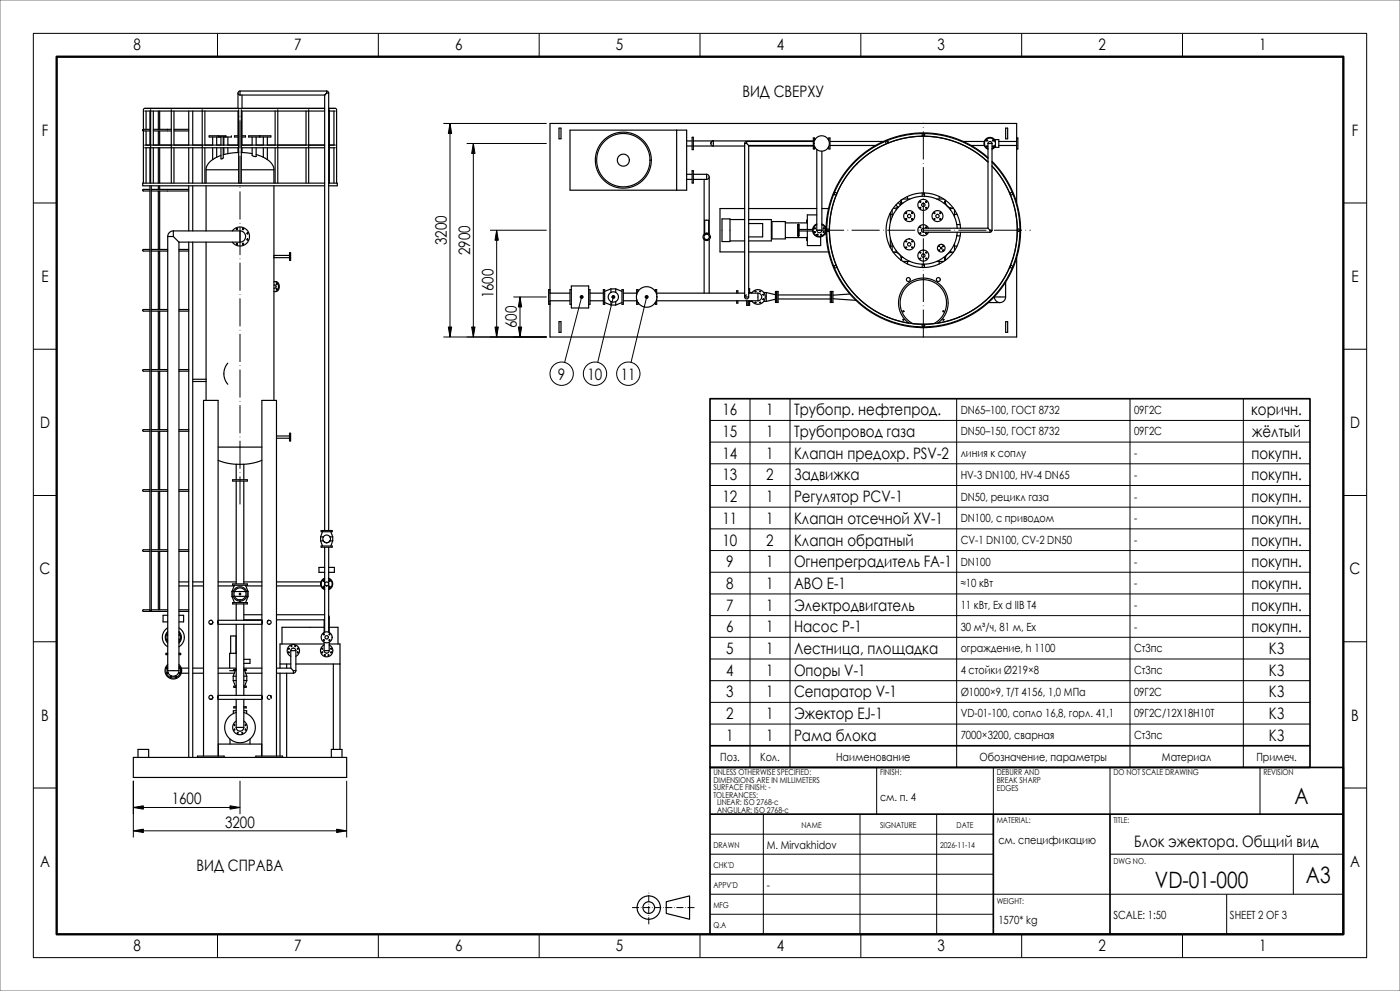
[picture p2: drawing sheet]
<svg xmlns="http://www.w3.org/2000/svg" width="420mm" height="297mm" viewBox="0 0 420 297" stroke-linecap="round" stroke-linejoin="round" font-family="sans-serif">
<path d="M0 0h420v297h-420z" fill="none" stroke="#737373" stroke-width=".3"/>
<g fill="none" stroke="#000" stroke-width=".3">
<path d="M10 10h400v277h-400zM65.2 10v7M113.5 10v7M161.7 10v7M210 10v7M258.2 10v7M306.5 10v7M354.8 10v7M133 37h31M135 37v64M140 43h24M142 43v58"/>
<path d="M10 60.8h7M147 69h17M149 69v32M403 60.8h7M154 89h10M156 89v12M174.5 89l-5.1 19.6M184 89l-4.7 19.6M194 89l-4.7 19.6M10 104.7h7M133 101h31M225 119.5v110.5"/>
<path d="M237 119.5v110.5M287 119.5v110.5M339 119.5v110.5M373 119.5v110.5M403 104.7h7M213 139h180M213 132.5h180M213 126h180M10 148.5h7M213 158.5h180M213 152h180M213 145.5h180"/>
<path d="M403 148.5h7M213 178h180M213 171.5h180M213 165h180M10 192.3h7M213 197.5h180M213 191h180M213 184.5h180M403 192.3h7M213 217h180M213 210.5h180M213 204h180"/>
<path d="M10 236.2h7M40 234v17M72 234v10M104 234v17M263 230v14M298 230v14M333 230v14M378 230v14M403 236.2h7M40 242h32M40 249h64M213 256h85"/>
<path d="M213 250h85M229 244v36M258 244v36M281 244v36M333 256h70M388 256v12M213 274h85M213 268h190M213 262h85M368 268v12M65.2 280v7M113.5 280v7"/>
<path d="M161.7 280v7M210 280v7M258.2 280v7M306.5 280v7M354.8 280v7"/>
<circle cx="168.5" cy="112" r="3.5"/>
<circle cx="178.5" cy="112" r="3.5"/>
<circle cx="188.5" cy="112" r="3.5"/>
</g>
<path d="M17 17h386v263h-386z" fill="none" stroke="#000" stroke-width=".7" stroke-linecap="butt"/>
<path d="M213 119.5h180v110.5h-180zM213 230h190v50h-190zM213 223.5h180M213 244h190M298 244v36M333 244v36" fill="none" stroke="#000" stroke-width=".5"/>
<g fill="none" stroke="#000" stroke-width=".35">
<path d="M43.4 33.3h28.2M43.4 32.5l-.4 .4v22M43.8 33.3v5.5M45 38.8h-2a.24 .24 0 0 0-.2 .2 .24 .24 0 0 0 .2 .2h2M45 33.3v10.2h-1.2v-4.3M45.2 32.9v22M46 38.8h5.4M46 39.2h5.4M46 33.3v10.2h1.5v-4.3M47.5 33.3v5.5M47.9 39.2v4.3h3.5M47.9 33.3v5.5"/>
<path d="M51.4 32.9v22M52.2 38.8h4.4M52.2 39.2h4.4M52.2 33.3v10.2h4.4v-10.2M57.8 33.3v10.2h2.9M60.7 32.9v22M61.5 33.3v10.2h2.3v-2.4M71.4 27.9v4.6h-28M71.4 33.3v7.4M71.6 32.9v22M72 27.3a.6 .6 0 0 0-.6 .6 .6 .6 0 0 0 .6 .6M72 27.3v1.2"/>
<path d="M72 27.3h26M72 28.5h25.4M72.4 33.3h25M72.4 32.9v22M72.6 28.5v4h24.8h-54M72.6 33.3v7.4M82.5 33.3v10.2h-2.3v-2.4M83.3 32.9v22M91.8 33.3v10.2h-8.5M92.6 32.9v22M97.4 28.5v130.5M98 27.3v.6"/>
<path d="M98 27.9l-.6 .6M98 27.9h.6M98 27.3l.4 .2 .2 .4M98.6 32.5h2l.4 .4v22M98.6 33.3h2M98.6 27.9v131.1M98.8 32.9v22M100.2 33.3v10.2h-1.4M167.7 38.4h.6v3.2h-.6zM171 39h35v18h-35zM203 39v18M301.7 38.4h.6v3.2h-.6z"/>
<path d="M43.4 43.5h28.2M43.4 44.3h28.2M43.8 44.3v10.6M45 55.7v127.3h.4v-127.3M45 56.8h-2a.24 .24 0 0 0-.2 .2 .24 .24 0 0 0 .2 .2h2M45 44.3v10.6M45.4 56.8h11.2M45.4 57.2h11.2M46 44.3v10.6M47.5 44.3v10.6M47.5 55.7v1.1M47.5 57.2v17.6"/>
<path d="M47.9 44.3v10.6M47.9 55.7v1.1M47.9 57.2v17.6M52.2 44.3v10.6M56.6 44.3v10.6M56.6 55.7v13.5M57.8 44.3v10.6M57.8 55.7v13.5M61.5 44.3v10.6M61.8 50.9h9.8M61.8 50.9v4M61.8 55.7v13.5"/>
<path d="M63.8 47.8l-1 .8a3.3 3.3 0 0 0-1 2.3M63.8 44.3v3.5M63.9 47.8h-.1M65 47.1l-1.2 .7M65 44.3v2.8M65.5 40.7h2.3v.3h-2.3zM65.5 40.7h-2.8v.4h3.3M66 41v.1M66.1 41.1h.2M66.3 44.3l.1 3.3 .6-.3v-3M66.3 46.6l-1.3 .5M66.3 41v2.5h-1.3v-2.4"/>
<path d="M67 41v2.5h.2v-2.4M67.2 44.3v2M68.4 41.1v2.4h3v-2.4M68.4 44.3v1.7M69.4 40.7v.4h-2.4M71.4 45.7h.2M71.4 45.7l-4.4 .7M71.4 44.3v1.4M71.6 40.7h-1.3v.4h1.3M72.4 45.7h.2M72.4 40.7h1.3v.4h-1.3M72.4 50.9h9.8"/>
<path d="M72.4 43.5h25h-4.8M72.4 44.3h25M72.6 45.7l3 .3M72.6 41.1v2.4h3v-2.4M72.6 44.3v1.4M75.6 44.3v2.3l1.1 .3 .1-2.6M76.8 46.3l2.2 .8M76.8 41.1v2.4h2.2v-2.4M77.9 40.7h-3.3v.4h3.3M77.9 40.7v.4M77.9 40.7h3.4v.4h-3.4M79 47.1l1.2 .7"/>
<path d="M79 47.1l.1 .1M79 44.3v2.8M80.1 47.8h.1M80.2 47.8l1 .8a3.3 3.3 0 0 1 1 2.3M80.2 44.3v3.5M82.2 50.9v4M82.2 55.7v20.8M82.5 44.3v10.6M91.8 44.3v10.6M97.4 54.9h-54.6v.8h54.6M98.6 54.9h2.6v.8h-2.6M98.6 43.5h2"/>
<path d="M98.6 44.3h2M100.2 44.3v10.6M206 43.8h1.6M206 42.2h1.6M206 53.8h1.6M206 52.2h1.6M207.6 41.2h.4v3.6h-.4zM207.6 51.2h.4v3.7h-.4zM208 43.8h15.4M208 42.2h36M208 53.8h4M208 52.2h4"/>
<path d="M211.2 53.8v16.4M212 52.2v1.6M212 52.2a.76 .76 0 0 1 .8 .8 .76 .76 0 0 1-.8 .8M212.8 53v17.2M213.5 42.5l.5-.3v1.6l-.7-.5zM223.4 43h.6M223.4 43v46M224 43l.6 .6M224 42.4v.6M224 42.4l-.4 .2-.2 .4M224 42.4h20M224.6 43.8h19.4"/>
<path d="M224.6 43.6h19.4M224.6 43.6v45.4M244.4 42.1v-.8h-.4v3.4h.4v-.8M244.4 44.3l.2 .1M244.6 41.6l-.2 .1M245 44.8v24.2M246.6 45.3v23.7M248.4 41.6l.2 .1M248.6 42.1v-.8h.4v3.4h-.4v-.8M248.6 44.3l-.2 .1M249 43.6h13.6M249 42.4h16"/>
<path d="M270.4 60h.1M270.4 60v.2M270.9 59.6h2.1M272.2 58.9v.7M276.7 57.8v1M277.3 57.8v1M281 59.6h2.1M281.8 58.9v.7M283.6 60a2.19 2.19 0 0 0 2.4 2.4h-.8v.5M287.8 43a28.2 28.2 0 0 0-37.9 18.4 28.2 28.2 0 0 0 22.8 35.4 7.4 7.4 0 0 1-1.2-11 7.4 7.4 0 0 1 11 0 7.4 7.4 0 0 1-1.2 11l3.3-.7 3.2-1.1M287.8 43h.1M287.8 43l4.6 2.4 4 3.2a28.2 28.2 0 0 0-44 6.7 28.2 28.2 0 0 0 17.5 41 28.2 28.2 0 0 0 35.3-27.3"/>
<path d="M289 42.4h6.3M291.4 43.6h3.9M295.9 42.1l.2-.2 .2 .2-.2 .2zM296 43.8l.2 .2M296.1 43.7l.2 .2-.2 .2-.2-.2zM296.2 42l-.2 .2M296.4 47.2a29.2 29.2 0 0 0-46.5 11 29.2 29.2 0 0 0 26.2 40M296.4 47.5a29 29 0 0 0-45 7.9 29 29 0 0 0 18.6 41.7 29 29 0 0 0 36-28.1M296.4 43h1.2M296.4 43a.6 .6 0 0 1 .6-.6 .6 .6 0 0 1 .6 .6M296.4 44.5a1.65 1.65 0 0 1-.7-2.5 1.65 1.65 0 0 1 2.6 0 1.65 1.65 0 0 1-.7 2.5M296.4 43v25.4"/>
<path d="M297.6 48.3l3.3 3.9 2.5 4.4 1.8 4.8 .9 5.1a29.2 29.2 0 0 1-28.2 31.7M297.6 48.6l3.6 4.4 2.6 5 1.6 5.4 .6 5.6M297.6 49.8l3.1 4 2.5 4.9 1.5 5.2 .5 5.1M297.6 43v26M297.7 42.1l.2-.2 .2 .2-.2 .2zM297.8 42l.2 .2M297.9 43.7l.2 .2-.2 .2-.2-.2zM298 43.8l-.2 .2M298.5 44l-.9 .7M298.5 42a1.82 1.82 0 0 0-2.9-.1 1.82 1.82 0 0 0 .8 2.8M298.5 42l.1 .5M298.5 42v-.2h1.1v2.4h-1.1v-.2"/>
<path d="M298.5 43.8h.1M298.5 42.3l.1 .2M298.6 43.6h.1M298.6 42.5h.1M298.6 43.5l-.1 .5M299.6 43.6l5.4 .1M305 41.3h.4v3.4h-.4zM305 41.9v-4.9h-140v50.2M305 42.3l-5.4 .1M305 44.1v16.7M45 74.8h-2a.24 .24 0 0 0-.2 .2 .24 .24 0 0 0 .2 .2h2M45.4 74.8h4.9"/>
<path d="M45.4 75.2h4.9M47.5 75.2v17.6M47.9 75.2v17.6M50.3 70.9h1.7M50.3 70.9v130.1M52 70.9l1.7 1.7M52 69.2v1.7M52 69.2a1.68 1.68 0 0 0-1.7 1.7M52 69.2h20M53.7 74.8h2.9M53.7 75.2h2.9M53.7 72.6v128.4"/>
<path d="M53.7 72.6h18.3M56.6 72.6v154.4M57.8 72.6v154.4M61.8 72.6v41.1M69.7 69.2a2.85 2.85 0 0 1 4.2-.4 2.85 2.85 0 0 1 0 4.2 2.85 2.85 0 0 1-4.2-.4M70.9 73.1l.2-.2 .2 .2-.2 .2zM70.9 68.7l.2-.3 .2 .3-.2 .2zM72 69.2v3.4M72 69.2a1.68 1.68 0 0 1 1.7 1.7 1.68 1.68 0 0 1-1.7 1.7M72.7 73.1l.2-.2 .2 .2-.2 .2zM72.7 68.7l.2-.3 .2 .3-.2 .2zM74 71.8l.2-.2 .2 .2-.2 .2z"/>
<path d="M74.2 69.7l.2 .3-.2 .2-.2-.2zM82.2 77.2h.1M82.2 76.5v.7M82.2 77.2h4.7M82.2 76.5h4.7M82.2 77.2v42.8M86.9 75.7h.3v2.3h-.3zM211.2 71.8v16.1M211.4 66h1.2v4.1l-.6-.2-.6 .2zM212.8 71.8v16.1M216.6 65.6h2.4v6.8h-2.4zM219 72.2h4.4"/>
<path d="M219 65.8h4.4M223.4 62.5h-7.4v13h7.4M224.6 65.8h6.8v6.4h-6.8M224.6 75.5h24M224.6 62.5h20.4M224.6 67h4.2v4h-4.2M231.6 66.4h4v5.2h-4zM235.6 71.2h6.6M235.6 66.8h6.6M239.4 67.3h.3M239.4 70.7h.3M239.4 67.3v3.4"/>
<path d="M239.7 67.3v1.5h4.1v.2M239.7 67.3v3.4M242 71.2v.8h.2M242.2 69.2v4.4h4v-2.6M242.2 66h-.2v.8M243.8 69.2h-4.1v1.5M244.4 69.4l.2 .3M244.5 68.3l.1 .1-.1 .2-.2-.2zM244.5 69.4l.1 .2-.1 .1-.2-.1zM244.6 68.3l-.2 .3M245 64.4h-2.8v4.4M245 69a.76 .76 0 0 0 .8 .8 .76 .76 0 0 0 .8-.8"/>
<path d="M245 69h1.6M245 67.1a2.04 2.04 0 0 0-.4 3.5 2.04 2.04 0 0 0 3.2-1.4M245 67.3a1.85 1.85 0 0 0-.7 2.8 1.85 1.85 0 0 0 3 0 1.85 1.85 0 0 0-.7-2.8M245.1 70.2l.3 .2M245.2 70.2l.2 .1-.2 .2-.1-.2zM246.4 70.2l.1 .1-.1 .2-.2-.2zM246.5 70.2l-.3 .2M246.6 67.1l.9 .8 .3 .9M246.6 62.5h2M247 68.3l.2 .3M247.1 69.4l.2 .2-.2 .1-.1-.1zM247.1 68.3l.2 .1-.2 .2-.1-.2z"/>
<path d="M247.2 69.4l-.2 .3M247.5 70.1h.3M247.5 67.9h.3M267 74.1h.1M267 63.9h.1M267.1 63.9v2.7M267.1 71.4v2.7M267.1 64.2h.5M267.1 73.8h.5M267.6 62.9v2.1M267.6 73v2.1M268.8 61.4l.7 .8"/>
<path d="M268.8 75.1v.5h-.8a2.19 2.19 0 0 1 2.4 2.2M268.8 62.4v.5M269.4 62.1l-1.4 .3M269.4 60.8l.8 .7M270.4 60.8h.5M270.4 60.8h.1M270.4 60.7v.1M270.4 60.7h.1M270.4 78h.1M270.4 60.4v.3M270.4 60.1h.1M270.4 77.9h.1"/>
<path d="M270.4 60.4v.4M270.4 60.4h.1M270.4 60.2h.1M270.4 77.8h.1M270.4 60.2l-.3 1.2M270.4 60.3h.1M270.4 60.2v.6M270.4 60.2v.2M270.4 77.8v.2M270.9 78.4h2.1M270.9 77.2h-.5v.6M271.7 72.4l.2-.2 .2 .2-.2 .1z"/>
<path d="M271.7 63.9l.2-.2 .2 .2-.2 .2zM271.9 73.9l.2 .2-.2 .2-.2-.2zM271.9 65.5l.2 .1-.2 .2-.2-.2zM272.2 78.4v.7M273.6 72.2l.2 .2-.2 .1-.1-.1zM273.6 73.9l.2 .2-.2 .2-.1-.2zM273.6 63.7l.2 .2-.2 .2-.1-.2zM273.6 65.5l.2 .1-.2 .2-.1-.2zM275.9 75.7l.2-.2 .2 .2-.2 .2zM275.9 62.3l.2-.2 .2 .2-.2 .2zM275.9 68.1l.2-.2 .2 .2-.2 .2zM276.1 77.3l.2 .2-.2 .2-.2-.2z"/>
<path d="M276.1 60.3l.2 .2-.2 .2-.2-.2zM276.1 69.7l.2 .2-.2 .2-.2-.2zM276.7 79.2v1M277 68.4a.6 .6 0 0 0-.6 .6 .6 .6 0 0 0 .6 .6M277 68.4v1.2M277 69.6h20M277 68.4h19.4M277.3 79.2v1M277.7 69.9l.2-.2 .2 .2-.2 .2zM277.9 75.5l.2 .2-.2 .2-.2-.2zM277.9 77.3l.2 .2-.2 .2-.2-.2zM277.9 60.3l.2 .2-.2 .2-.2-.2z"/>
<path d="M277.9 62.1l.2 .2-.2 .2-.2-.2zM277.9 67.9l.2 .2-.2 .2-.2-.2zM278.5 68.4a1.65 1.65 0 0 0-2.5-.7 1.65 1.65 0 0 0 0 2.6 1.65 1.65 0 0 0 2.5-.7M280.2 63.9l.2-.2 .1 .2-.1 .2zM280.4 65.5l.1 .1-.1 .2-.2-.2zM281 78.4h2.1M281.8 78.4v.7M281.8 73.6v.3zM281.8 74.8v.3zM282.1 74.3l.3-.2 .2 .2-.1 .3h-.3zM282.1 63.7l.2 .2-.2 .2-.2-.2zM282.1 65.5l.2 .1-.2 .2-.2-.2z"/>
<path d="M282.8 75h.3zM283 73.6v.3zM283.1 77.2h.5M283.6 60.2v.2M283.6 77.8h.1M283.6 60.3h.1M283.6 77.8v.1M283.6 77.8v.2M283.6 77.7h.1M283.6 77.6v.1M283.6 77.6h.1M283.6 60.4h.1"/>
<path d="M283.6 77.9h.1M283.6 78h.1M283.6 60.5v.1M283.6 60.5h.1M283.6 77.5h.1M283.6 77.4v.4M283.6 60.6h.1M283.6 60.7h.1M283.6 60.7l-.5 .1M283.6 77.2v.4M283.6 77.2v.8M285.2 75.1v.5h.3"/>
<path d="M286 75.6a2.19 2.19 0 0 0-2.4 2.4M286.4 64.2h.7M286.4 62.9v2.1M286.4 73v2.1M286.4 73.8h.7M287 70.7h1.1M287 67.3h1.1M287 70.7h.1M287.1 70.6h.1M287.2 68.4a10.2 10.2 0 0 0-15.5-8.1 10.2 10.2 0 0 0 0 17.4 10.2 10.2 0 0 0 15.5-8.1M288.2 68.4a11.2 11.2 0 0 0-17-9 11.2 11.2 0 0 0 0 19.2 11.2 11.2 0 0 0 17-9M296.4 68.4l.6 .6"/>
<path d="M297 69v.6M297 69h.6M297.6 69l-.2 .4-.4 .2M305 77.2v23.8h-140v-10.2M305.2 69l-.3 4.3-.9 3.9-1.5 3.7-2.1 3.7-2.6 3.4-2.9 2.8-3.5 2.5-3.6 1.7M45 92.8h-2a.24 .24 0 0 0-.2 .2 .24 .24 0 0 0 .2 .2h2M45.4 92.8h4.9M45.4 93.2h4.9M47.5 93.2v17.6M47.9 93.2v17.6M53.7 92.8h2.9M53.7 93.2h2.9"/>
<path d="M82.2 87.3l.3 .1M82.2 85.4a.51 .51 0 0 1 .6 .3 .51 .51 0 0 1-.3 .7h-.3M82.5 84.4a1.51 1.51 0 0 1 1.3 1.5 1.51 1.51 0 0 1-1.3 1.5M82.5 84.4h-.3M82.5 84.4a1.59 1.59 0 0 1 1 1.5 1.59 1.59 0 0 1-1 1.5M164.6 86.8h.4v4.4h-.4zM165 87.5v.4h6M167.7 96.4h.6v3.2h-.6zM171 90.1h-6v.4M171.4 86.8h-.4v4.4h.4M171.4 85.7h5.2v6.6h-5.2zM176.6 86.8h.4v4.4h-.4"/>
<path d="M177 90.1h4M177 87.9h4M181 86.8h.4v4.4h-.4zM181.4 90.7l1.9 .7M183.3 86.6v1M183.3 86.6l-1.9 .7M183.3 86.6h1.4M183.3 91.4h1.4M183.3 90.4v1M184.7 90.4v1M184.7 86.6v1M184.7 86.6l1.9 .7"/>
<path d="M186.6 86.8h.4v4.4h-.4zM186.6 90.7l-1.9 .7M187 90.1h4M187 87.9h4M191 89.7v1.5h.4v-.5M191.4 87.3v-.5h-.4v1.5M191.4 90.7h.1M191.4 87.3h.1M196.6 87.3h.1M196.6 87.3v-.5h.4v1.5M196.6 90.7h.1M197 89.7v1.5h-.4v-.5"/>
<path d="M197 90.1h30.4M197 87.9h26.4M221 87.9v-.8h.4v.8M221 90.1v.8h.4v-.8M223.4 89h1.2M223.4 89a.6 .6 0 0 0 .6 .6 .6 .6 0 0 0 .6-.6M224 90.1v1.4h.9v-1.4M224 88.4l-.4 .2-.2 .4M224.4 90.1v1.4M224.6 86.5h.3v1.4M224.6 87.9h2.8M224.9 87.7h.7"/>
<path d="M224.9 90.3h.7M225.5 87.9a2.2 2.2 0 0 1 3.3-.6 2.2 2.2 0 0 1 0 3.4 2.2 2.2 0 0 1-3.3-.6M226.7 87.2l.2 .1-.2 .2-.2-.2zM226.7 90.5l.2 .2-.2 .1-.2-.1zM227.4 87.9v2.2M227.4 87.9a1.14 1.14 0 0 1 1.1 1.1 1.14 1.14 0 0 1-1.1 1.1M228.1 87.2l.1 .1-.1 .2-.2-.2zM228.1 90.5l.1 .2-.1 .1-.2-.1zM228.9 88.3l.1-.2 .2 .2-.2 .2zM228.9 89.7l.1-.2 .2 .2-.2 .2zM229.1 87.7h.8M229.1 90.3h.8"/>
<path d="M229.9 87.7v2.6M229.9 87.7l2.7 .6M232.6 87.3h.8v3.4h-.8zM232.6 89.7l-2.7 .6M233 87.3v3.4M233.4 88.4h15.7M233.4 89.6h15.7M249.1 87.3h.8v3.4h-.8zM249.5 87.3v3.4M249.9 89.5l6.9 .5M255 88.1l-5.1 .4M270.8 93.3l.2-.2 .2 .2-.2 .2z"/>
<path d="M270.8 95.8l.2-.2 .2 .2-.2 .2zM272.1 85.9a6.9 6.9 0 0 1 10.6 .9 6.9 6.9 0 0 1-2.9 10.2l-2.8 .2a6 6 0 0 1-7-6.5l.7-2.8zM274.8 97.9l2.2 .3 2.2-.3M282.8 95.8l.2-.2 .2 .2-.2 .2zM283 93.1l.2 .2-.2 .2-.2-.2zM287.8 95h.1M296.5 90.7h3.5M298.3 89a1.68 1.68 0 0 0 1.7 1.7 1.68 1.68 0 0 0 1.7-1.7M298.3 89h3.4M298.3 88.9v.1M301.7 84.6v4.4M301.7 96.4h.6v3.2h-.6z"/>
<path d="M45 110.8h-2a.24 .24 0 0 0-.2 .2 .24 .24 0 0 0 .2 .2h2M45.4 110.8h4.9M45.4 111.2h4.9M47.5 111.2v17.6M47.9 111.2v17.6M53.7 110.8h2.9M53.7 111.2h2.9M57.8 113.7h4M57.8 114.3h4M61.8 113.7v.6M61.8 114.3v5.7M68.3 108.8a4.8 4.8 0 0 0 0 6.4"/>
<path d="M45 128.8h-2a.24 .24 0 0 0-.2 .2 .24 .24 0 0 0 .2 .2h2M45.4 128.8h4.9M45.4 129.2h4.9M47.5 129.2v17.6M47.9 129.2v17.6M53.7 128.8h2.9M53.7 129.2h2.9M65.4 134h13.2M65.4 138l2.7 .8 2.8 .3M70.9 139.1h2.2M70.9 139.1v4.7M73.1 139.1v4.7"/>
<path d="M78.6 138l-2.7 .8-2.8 .3M82.9 131.3h4M82.9 130.7h4M86.9 129.9h.3v2.3h-.3zM45 146.8h-2a.24 .24 0 0 0-.2 .2 .24 .24 0 0 0 .2 .2h2M45.4 146.8h4.9M45.4 147.2h4.9M47.5 147.2v17.6M47.9 147.2v17.6M53.7 146.8h2.9M53.7 147.2h2.9M69.8 143.8h4.4v.4h-4.4z"/>
<path d="M70.9 144.2v30.8M73.1 144.2v30.8M96.3 159h3.3v.4h-3.3zM96.7 159.4l-.5 1.5M99.3 159.4l.5 1.5M45 164.8h-2a.24 .24 0 0 0-.2 .2 .24 .24 0 0 0 .2 .2h2M45.4 164.8h4.9M45.4 165.2h4.9M47.5 165.2v17.6M47.9 165.2v17.6M53.7 164.8h2.9M53.7 165.2h2.9"/>
<path d="M53.7 175.6h2.9M53.7 174.4h2.9M57.8 175.6h3.3M57.8 174.4h3.3M65.4 175.6h4.8M65.4 174.4h5.5M69.6 177.3h.4M69.6 178.7h.4M69.6 177.3v1.4M69.6 178.7l.7 1.9M69.8 175h4.4v.4h-4.4zM70.3 175.4l-.7 1.9"/>
<path d="M70.3 177.3h3.4M70.3 178.7h3.4M71.8 177.8h.4l.1 .3-.3 .2-.3-.2zM72 178.3h.1M73.1 174.4h5.5M73.7 175.4l.7 1.9M73.8 175.6h4.8M74 177.3h.4M74 178.7h.4M74.4 177.3v1.4M74.4 178.7l-.7 1.9M82.9 175.6h13.4"/>
<path d="M82.9 174.4h13.4M96.2 160.9l.8 .1M96.2 162.1h.8M96.2 160.9v1.2M96.2 162.1l.5 1.5M96.3 163.6h3.3v.4h-3.3zM96.9 175.9l.2-.2 .2 .2-.2 .2zM97 162v.1M97 175.8l.2 .2M97 162.1l1 .6M97.1 173.9l.2 .2-.2 .2-.2-.2zM97.2 174l-.2 .2"/>
<path d="M97.4 173.5a1.65 1.65 0 0 0-1.1 1.5 1.65 1.65 0 0 0 1.1 1.5M97.4 173.3a1.82 1.82 0 0 0-1.2 1.7 1.82 1.82 0 0 0 1.2 1.7M97.4 170h-1.7v1.5h1.7M97.4 164v25.5M98.6 173.5a1.65 1.65 0 0 1 1 1.5 1.65 1.65 0 0 1-1 1.5M98.6 173.3a1.82 1.82 0 0 1 1.2 1.7 1.82 1.82 0 0 1-1.2 1.7M98.6 170h1.7v1.5h-1.7M98.6 164v25.5M98.8 174l.2 .2M98.9 175.7l.2 .2-.2 .2-.2-.2zM98.9 173.9l.2 .2-.2 .2-.2-.2zM99 162.1h.8"/>
<path d="M99 162.1l-.9 .6M99 175.8l-.2 .2M99 162v.1M99.8 160.9l-.8 .1M99.8 162.1l-.5 1.5M99.8 160.9v1.2M45 182.8h-2a.24 .24 0 0 0-.2 .2 .24 .24 0 0 0 .2 .2h7.3M45.4 182.8h4.9M50.3 195.8h-.5v.4h.5M50.3 199.2a2.5 2.5 0 0 0-.1 3.5 2.5 2.5 0 0 0 3.6 0 2.5 2.5 0 0 0-.1-3.5M50.3 199.6a2.2 2.2 0 0 0 .2 3 2.2 2.2 0 0 0 3 0 2.2 2.2 0 0 0 .2-3M50.3 188.2a3.3 3.3 0 0 0 0 5.6"/>
<path d="M50.3 189.3a2.42 2.42 0 0 0 0 3.4M50.3 184.4h-1.4v2h1.4M50.3 189.6a2.2 2.2 0 0 0 0 2.8M50.3 190.1l-.1 .2 .1 .2M50.3 191.5l-.1 .2 .1 .2M53.7 195.8h.5v.4h-.5M53.7 188.2a3.3 3.3 0 0 1 0 5.6M53.7 189.3a2.42 2.42 0 0 1 0 3.4M53.7 184.4h1.4v2h-1.4M53.7 189.6a2.2 2.2 0 0 1 0 2.8M53.7 191.5l.1 .2-.1 .2M53.7 190.1l.1 .2-.1 .2"/>
<path d="M53.7 182.8h2.9M53.7 183.2h2.9M63 187h.1M63.1 187.1h.1M63.2 187.1h.1M63.2 185.9h.1M63.3 185.9h.1M63.4 185.9h.1M63.5 186h.1M63.8 186.5l-.1 .4-.4 .2M65.4 186.5v.4M65.4 186.5h.1"/>
<path d="M65.4 186.5v.6M65.4 186.3v.1M65.4 186.2h.1M65.4 186.1v.1M65.4 185.9v.6M65.4 185.9v-65.9h-4.3v106.6M65.4 187.1h13.2M65.4 185.9h13.2M65.4 187.1v21.3M69.2 195.8v-5.2h1.6v5.2M69.8 180.6h4.4v.4h-4.4zM70.9 195.8h-2v4.4"/>
<path d="M70.9 181v4.9M70.9 187.1v21.3M73.1 197.6h1.9v1.2h-1.9M73.1 184.2h5.5M73.1 181v4.9M73.1 187.1v21.3M73.1 185.8h5.5M78.6 185.9v-65.9h4.3v106.6M78.6 185.9v.6M78.6 187.1v21.3M78.6 186.1v.1M78.6 186.2h.1"/>
<path d="M78.6 186.3v.1M78.6 186.6v.3M78.6 186.5h.1M78.6 186.5v.6M80.3 186.1h.1M80.5 186h.1M80.5 185.9h.1M82.9 184.2h14.5M82.9 185.8h14.5M84 199h3.2M86 199v1.2M86.7 195.4l.1 .2-.1 .1-.2-.1z"/>
<path d="M86.7 194.3l.1 .1-.1 .2-.2-.2zM87.2 196.7a1.85 1.85 0 0 1-.7-2.8 1.85 1.85 0 0 1 3 0 1.85 1.85 0 0 1-.7 2.8M87.2 195a.76 .76 0 0 1 .8-.8 .76 .76 0 0 1 .8 .8M87.2 195h1.6M87.2 195v5.2M87.4 193.5l.2 .2-.2 .1-.1-.1zM88.6 193.5l.1 .2-.1 .1-.2-.1zM88.8 199h13.2M88.8 195v6M89.3 195.4l.2 .2-.2 .1-.1-.1zM89.3 194.3l.2 .1-.2 .2-.1-.2zM96.5 195.6l.2-.2 .1 .2-.1 .1z"/>
<path d="M96.7 194.3l.1 .1-.1 .2-.2-.2zM96.9 191.9l.2-.2 .2 .2-.2 .2zM96.9 190.1l.2-.2 .2 .2-.2 .2zM97.2 188h-12.6v5M97.2 193.3a1.85 1.85 0 0 0-.7 2.8 1.85 1.85 0 0 0 3 0 1.85 1.85 0 0 0-.7-2.8M97.2 195h1.6M97.2 195a.76 .76 0 0 0 .8 .8 .76 .76 0 0 0 .8-.8M97.2 193h-13.2v7.2M97.2 185.8v3.7M97.2 190v.2M97.2 191.8v.2M97.2 192.5v2.5"/>
<path d="M97.3 196.3l.1-.1 .2 .1-.2 .2zM98.4 196.3l.2-.1 .1 .1-.1 .2zM98.6 184.5l.2 .5-.2 .5M98.7 191.9l.2-.2 .2 .2-.2 .2zM98.8 188h2.6v5M98.8 193h3.2v31.6M98.8 185v4.5M98.8 190v.2M98.8 191.8v.2M98.8 192.5v2.5M98.9 189.9l.2 .2-.2 .2-.2-.2zM99.2 195.6l.1-.2 .2 .2-.2 .1z"/>
<path d="M99.2 194.4l.1-.1 .2 .1-.2 .2zM100 199v25.6M49.9 201.7l.1 .3M50 200l-.1 .3M50.2 201.7v.1M50.2 200.2v.1M50.3 200.1l-.1 .2 .1 .2M50.3 201a1.68 1.68 0 0 0 1.7 1.7 1.68 1.68 0 0 0 1.7-1.7M50.3 201h3.4M50.4 201.5l-.2 .3h.3M51 203l.3 .1M51.2 202.8h.1"/>
<path d="M51.2 202.5v.3l.3-.2M52.8 202.5v.3l-.3-.2M52.8 202.8h-.1M53 203l-.3 .1M53.6 201.5l.2 .3h-.3M53.7 200.1l.1 .2-.1 .2M53.8 200.2v.1M53.8 201.8h.1M53.8 200.2h.1M53.8 201.7v.1M54 200l.1 .3M54.1 201.8h.1"/>
<path d="M54.1 200.2h.1M54.1 201.7l-.1 .3M54.4 201.8h2.2M54.4 200.2h2.2M57.8 201.8h3.3M57.8 200.2h3.3M63 209.5h.1M63.1 209.6h.1M63.2 209.6h.1M63.2 208.4h.1M63.3 208.4h.1M63.4 208.4h.1"/>
<path d="M63.5 208.5h.1M63.7 208.6h.1M63.8 209l-.1 .4-.4 .2M65.4 209h.1M65.4 209v.6M65.4 208.9h.1M65.4 209.1v.3M65.4 208.8v.1M65.4 208.7h.1M65.4 208.6v.1M65.4 208.4v.6M65.4 201.8h4.9"/>
<path d="M65.4 209.6h13.2M65.4 208.4h13.2M65.4 209.6v17M65.4 200.2h5.5M68.9 201h1.7M70 203.9h.9M70 202.7h.9M70 202.7v1.2M70 203.9l.6 1.7M70.2 218.7l.1-.2 .2 .2-.2 .2zM70.2 217.3l.1-.2 .2 .2-.2 .2zM70.6 201l-.6 1.7"/>
<path d="M70.9 213.5a4.6 4.6 0 0 0-2.7 7.1 4.6 4.6 0 0 0 7.6 0 4.6 4.6 0 0 0-2.7-7.1M70.9 211.8h-.7v.4h.7M70.9 216.1a2.2 2.2 0 0 0-.6 3.3 2.2 2.2 0 0 0 3.4 0 2.2 2.2 0 0 0-.6-3.3M70.9 218h2.2M70.9 218a1.14 1.14 0 0 0 1.1 1.1 1.14 1.14 0 0 0 1.1-1.1M70.9 205.6h-.7v.4h.7M70.9 200.6h-.7v.4h.7M70.9 213h-.9v.9M70.9 209.6v8.4M71.1 219.7l.2-.2 .2 .2-.2 .1zM72.5 219.7l.2-.2 .2 .2-.2 .1zM73.1 211.8h.8v.4h-.8"/>
<path d="M73.1 205.6h.8v.4h-.8M73.1 203.9h.9M73.1 202.7h.9M73.1 200.6h.8v.4h-.8M73.1 213h.9v.9M73.1 209.6v8.4M73.1 200.2h5.5M73.4 201l.6 1.7M73.5 218.7l.2-.2 .1 .2-.1 .2zM73.5 217.3l.2-.2 .1 .2-.1 .2zM73.7 201.8h4.9M74 202.7v1.2"/>
<path d="M74 203.9l-.6 1.7M78.6 208.4v.6M78.6 209.6v17M78.6 208.6v.1M78.6 208.7h.1M78.6 209.3v.1M78.6 208.8v.1M78.6 209.1v.1M78.6 208.9h.1M78.6 209h.1M78.6 209v.2M78.6 209v.6"/>
<path d="M80.3 208.6a.6 .6 0 0 0-.1 .7 .6 .6 0 0 0 .6 .3M80.6 208.4h.1M80.7 208.4h-.1M80.8 208.4h.1M80.9 209.6h.1M81.2 208.6h.1M81.3 209.3h.1M81.3 209.1h.1M81.3 208.9h.1M81.4 209h.1M82.9 201.8h5.1M82.9 200.2h4.3"/>
<path d="M84 201.8v24.8M86 201.8v25.2M87.2 200.2l.8 .8M88 201h.8M88 201v.8M88.8 201l-.3 .5-.5 .3M40 227h64v6h-64zM41.4 227v-2.4h3.2v2.4M59.2 227v-.4h8v.4M65.5 226.6v-3.6h13v3.6M69 221.5v1.5M75 221.5v1.5"/>
<path d="M76.8 227v-.4h8v.4M99.4 227v-2.4h3.2v2.4M199.9 270.3l7-1.8v7l-7-1.7z"/>
<circle cx="187" cy="48" r="1.8"/>
<circle cx="187" cy="48" r="8"/>
<circle cx="187" cy="48" r="8.4"/>
<circle cx="246.5" cy="43" r="2.31"/>
<circle cx="250.6" cy="58.1" r=".4"/>
<circle cx="266.1" cy="42.6" r=".4"/>
<circle cx="277" cy="40.4" r=".4"/>
<circle cx="303.4" cy="58.1" r=".4"/>
<circle cx="212" cy="71" r=".8"/>
<circle cx="212" cy="71" r="1.1"/>
<circle cx="248.4" cy="69" r=".4"/>
<circle cx="250.6" cy="79.9" r=".4"/>
<circle cx="272.8" cy="73.2" r=".52"/>
<circle cx="272.8" cy="73.2" r="1.65"/>
<circle cx="272.8" cy="64.8" r=".52"/>
<circle cx="272.8" cy="64.8" r="1.65"/>
<circle cx="277" cy="76.6" r=".53"/>
<circle cx="277" cy="61.4" r=".53"/>
<circle cx="277" cy="61.4" r="1.65"/>
<circle cx="277" cy="76.6" r="1.65"/>
<circle cx="281.2" cy="64.8" r="1.65"/>
<circle cx="281.2" cy="64.8" r=".52"/>
<circle cx="282.4" cy="74.4" r="1.15"/>
<circle cx="303.4" cy="79.9" r=".4"/>
<circle cx="305.6" cy="69" r=".4"/>
<circle cx="83" cy="85.1" r=".16"/>
<circle cx="83" cy="86.6" r=".16"/>
<circle cx="184" cy="89" r="1.54"/>
<circle cx="194" cy="89" r="3.1"/>
<circle cx="272.5" cy="83.8" r=".6"/>
<circle cx="277" cy="97.6" r=".4"/>
<circle cx="281.5" cy="83.8" r=".6"/>
<circle cx="72" cy="178" r="2.16"/>
<circle cx="72" cy="178" r="1.8"/>
<circle cx="98" cy="175" r=".6"/>
<circle cx="98" cy="161.5" r="1.15"/>
<circle cx="63.2" cy="186.5" r=".6"/>
<circle cx="80.8" cy="186.5" r=".6"/>
<circle cx="98" cy="191" r=".53"/>
<circle cx="98" cy="191" r="1.65"/>
<circle cx="63.2" cy="209" r=".6"/>
<circle cx="194.6" cy="272" r="3.5"/>
<circle cx="194.6" cy="272" r="1.75"/>
</g>
<path d="M189.6 272h18.8M194.6 277v-10" fill="none" stroke="#000" stroke-width=".3" stroke-dasharray="2.1 .5 .2 .5" stroke-linecap="butt"/>
<path d="M244.8 69h64.4M277 101.2v-64.4M72 151.2v-116.5" fill="none" stroke="#000" stroke-width=".3" stroke-dasharray="8.4 1.1 .2 1.1" stroke-linecap="butt"/>
<path d="M135 37l.5 3h-1zM142 43l.5 3h-1zM149 69l.5 3h-1zM134.5 98h1l-.5 3zM141.5 98h1l-.5 3zM148.5 98h1l-.5 3zM156 89l.5 3h-1zM155.5 98h1l-.5 3zM40 242l3-.5v1zM40 249l3-.5v1zM69 241.5l3 .5-3 .5zM101 248.5l3 .5-3 .5z" fill="#000" stroke="#000" stroke-width=".3"/>
<g fill="#000">
<circle cx="174.5" cy="89" r=".6"/>
<circle cx="184" cy="89" r=".6"/>
<circle cx="194" cy="89" r=".6"/>
</g>
<g font-size="6.8">
<text x="388.4" y="241">A</text>
<text x="346.5" y="266">VD-01-000</text>
<text x="391.8" y="264.5">A3</text>
</g>
<g font-size="4.7">
<text x="40" y="15">8</text>
<text x="88.3" y="15">7</text>
<text x="136.5" y="15">6</text>
<text x="184.8" y="15">5</text>
<text x="233" y="15">4</text>
<text x="281.3" y="15">3</text>
<text x="329.5" y="15">2</text>
<text x="377.8" y="15">1</text>
<text x="222.7" y="29">ВИД СВЕРХУ</text>
<text x="12.5" y="40.7">F</text>
<text x="405.5" y="40.7">F</text>
<text x="134" y="73.5" transform="rotate(-90 134 73.5)">3200</text>
<text x="141" y="76.5" transform="rotate(-90 141 76.5)">2900</text>
<text x="12.4" y="84.5">E</text>
<text x="148" y="89.5" transform="rotate(-90 148 89.5)">1600</text>
<text x="405.4" y="84.5">E</text>
<text x="155" y="98.3" transform="rotate(-90 155 98.3)">600</text>
<text x="167.4" y="113.8">9</text>
<text x="176.3" y="113.8">10</text>
<text x="186.3" y="113.8">11</text>
<text x="216.8" y="124.5">16</text>
<text x="229.9" y="124.5">1</text>
<text x="238.2" y="124.5">Трубопр. нефтепрод.</text>
<text x="375.4" y="124.5">коричн.</text>
<text x="12" y="128.3">D</text>
<text x="216.8" y="131">15</text>
<text x="229.9" y="131">1</text>
<text x="238.2" y="131">Трубопровод газа</text>
<text x="375.7" y="131">жёлтый</text>
<text x="405" y="128.3">D</text>
<text x="216.8" y="137.5">14</text>
<text x="229.9" y="137.5">1</text>
<text x="238.2" y="137.5">Клапан предохр. PSV-2</text>
<text x="375.4" y="137.5">покупн.</text>
<text x="216.8" y="144">13</text>
<text x="229.9" y="144">2</text>
<text x="238.2" y="144">Задвижка</text>
<text x="375.4" y="144">покупн.</text>
<text x="216.8" y="150.5">12</text>
<text x="229.9" y="150.5">1</text>
<text x="238.2" y="150.5">Регулятор PCV-1</text>
<text x="375.4" y="150.5">покупн.</text>
<text x="216.8" y="157">11</text>
<text x="229.9" y="157">1</text>
<text x="238.2" y="157">Клапан отсечной XV-1</text>
<text x="375.4" y="157">покупн.</text>
<text x="216.8" y="163.5">10</text>
<text x="229.9" y="163.5">2</text>
<text x="238.2" y="163.5">Клапан обратный</text>
<text x="375.4" y="163.5">покупн.</text>
<text x="11.9" y="172.2">C</text>
<text x="217.9" y="170">9</text>
<text x="229.9" y="170">1</text>
<text x="238.2" y="170">Огнепреградитель FA-1</text>
<text x="375.4" y="170">покупн.</text>
<text x="404.9" y="172.2">C</text>
<text x="217.9" y="176.5">8</text>
<text x="229.9" y="176.5">1</text>
<text x="238.2" y="176.5">АВО E-1</text>
<text x="375.4" y="176.5">покупн.</text>
<text x="217.9" y="183">7</text>
<text x="229.9" y="183">1</text>
<text x="238.2" y="183">Электродвигатель</text>
<text x="375.4" y="183">покупн.</text>
<text x="217.9" y="189.5">6</text>
<text x="229.9" y="189.5">1</text>
<text x="238.2" y="189.5">Насос P-1</text>
<text x="375.4" y="189.5">покупн.</text>
<text x="217.9" y="196">5</text>
<text x="229.9" y="196">1</text>
<text x="238.2" y="196">Лестница, площадка</text>
<text x="380.6" y="196">КЗ</text>
<text x="217.9" y="202.5">4</text>
<text x="229.9" y="202.5">1</text>
<text x="238.2" y="202.5">Опоры V-1</text>
<text x="380.6" y="202.5">КЗ</text>
<text x="217.9" y="209">3</text>
<text x="229.9" y="209">1</text>
<text x="238.2" y="209">Сепаратор V-1</text>
<text x="380.6" y="209">КЗ</text>
<text x="217.9" y="215.5">2</text>
<text x="229.9" y="215.5">1</text>
<text x="238.2" y="215.5">Эжектор EJ-1</text>
<text x="380.6" y="215.5">КЗ</text>
<text x="12.3" y="216">B</text>
<text x="405.3" y="216">B</text>
<text x="217.9" y="222">1</text>
<text x="229.9" y="222">1</text>
<text x="238.2" y="222">Рама блока</text>
<text x="380.6" y="222">КЗ</text>
<text x="51.5" y="241">1600</text>
<text x="67.5" y="248">3200</text>
<text x="340.2" y="253.8">Блок эжектора. Общий вид</text>
<text x="12" y="259.8">A</text>
<text x="59" y="261">ВИД СПРАВА</text>
<text x="405" y="259.8">A</text>
<text x="40" y="285">8</text>
<text x="88.3" y="285">7</text>
<text x="136.5" y="285">6</text>
<text x="184.8" y="285">5</text>
<text x="233" y="285">4</text>
<text x="281.3" y="285">3</text>
<text x="329.5" y="285">2</text>
<text x="377.8" y="285">1</text>
</g>
<g font-size="3.4">
<text x="288.2" y="124">DN65–100, ГОСТ 8732</text>
<text x="340.2" y="124">09Г2С</text>
<text x="288.2" y="130.5">DN50–150, ГОСТ 8732</text>
<text x="340.2" y="130.5">09Г2С</text>
<text x="288.2" y="137">линия к соплу</text>
<text x="340.2" y="137">-</text>
<text x="288.2" y="143.5">HV-3 DN100, HV-4 DN65</text>
<text x="340.2" y="143.5">-</text>
<text x="288.2" y="150">DN50, рецикл газа</text>
<text x="340.2" y="150">-</text>
<text x="288.2" y="156.5">DN100, с приводом</text>
<text x="340.2" y="156.5">-</text>
<text x="288.2" y="163">CV-1 DN100, CV-2 DN50</text>
<text x="340.2" y="163">-</text>
<text x="288.2" y="169.5">DN100</text>
<text x="340.2" y="169.5">-</text>
<text x="288.2" y="176">≈10 кВт</text>
<text x="340.2" y="176">-</text>
<text x="288.2" y="182.5">11 кВт, Ex d IIB T4</text>
<text x="340.2" y="182.5">-</text>
<text x="288.2" y="189">30 м³/ч, 81 м, Ex</text>
<text x="340.2" y="189">-</text>
<text x="288.2" y="195.5">ограждение, h 1100</text>
<text x="340.2" y="195.5">Ст3пс</text>
<text x="288.2" y="202">4 стойки Ø219×8</text>
<text x="340.2" y="202">Ст3пс</text>
<text x="288.2" y="208.5">Ø1000×9, T/T 4156, 1,0 МПа</text>
<text x="340.2" y="208.5">09Г2С</text>
<text x="288.2" y="215">VD-01-100, сопло 16,8, горл. 41,1</text>
<text x="340.2" y="215">09Г2С/12Х18Н10Т</text>
<text x="288.2" y="221.5">7000×3200, сварная</text>
<text x="340.2" y="221.5">Ст3пс</text>
<text x="216.1" y="228">Поз.</text>
<text x="228" y="228">Кол.</text>
<text x="250.8" y="228">Наименование</text>
<text x="293.8" y="228">Обозначение, параметры</text>
<text x="348.6" y="228">Материал</text>
<text x="376.9" y="228">Примеч.</text>
<text x="264" y="240">см. п. 4</text>
<text x="230" y="254.3">M. Mirvakhidov</text>
<text x="299.5" y="253">см. спецификацию</text>
<text x="230" y="266.3">-</text>
<text x="334" y="275.5">SCALE: 1:50</text>
<text x="369" y="275.5">SHEET 2 OF 3</text>
<text x="299.5" y="277">1570* kg</text>
</g>
<g font-size="2.4">
<text x="214" y="232.4">UNLESS OTHERWISE SPECIFIED:</text>
<text x="264" y="232.4">FINISH:</text>
<text x="299" y="232.4">DEBURR AND</text>
<text x="334" y="232.4">DO NOT SCALE DRAWING</text>
<text x="379" y="232.4">REVISION</text>
<text x="214" y="234.6">DIMENSIONS ARE IN MILLIMETERS</text>
<text x="214" y="236.9">SURFACE FINISH: -</text>
<text x="214" y="239.1">TOLERANCES:</text>
<text x="299" y="234.8">BREAK SHARP</text>
<text x="299" y="237.2">EDGES</text>
<text x="215.1" y="241.4">LINEAR: ISO 2768-c</text>
<text x="215.1" y="243.7">ANGULAR: ISO 2768-c</text>
<text x="240.5" y="248.2">NAME</text>
<text x="264" y="248.2">SIGNATURE</text>
<text x="287" y="248.2">DATE</text>
<text x="299" y="246.8">MATERIAL:</text>
<text x="334" y="246.8">TITLE:</text>
<text x="214" y="254.1">DRAWN</text>
<text x="282" y="254.1">2026-11-14</text>
<text x="214" y="260.1">CHK'D</text>
<text x="334" y="258.8">DWG NO.</text>
<text x="214" y="266.1">APPV'D</text>
<text x="214" y="272.1">MFG</text>
<text x="299" y="270.8">WEIGHT:</text>
<text x="214" y="278.1">Q.A</text>
</g>
</svg>
